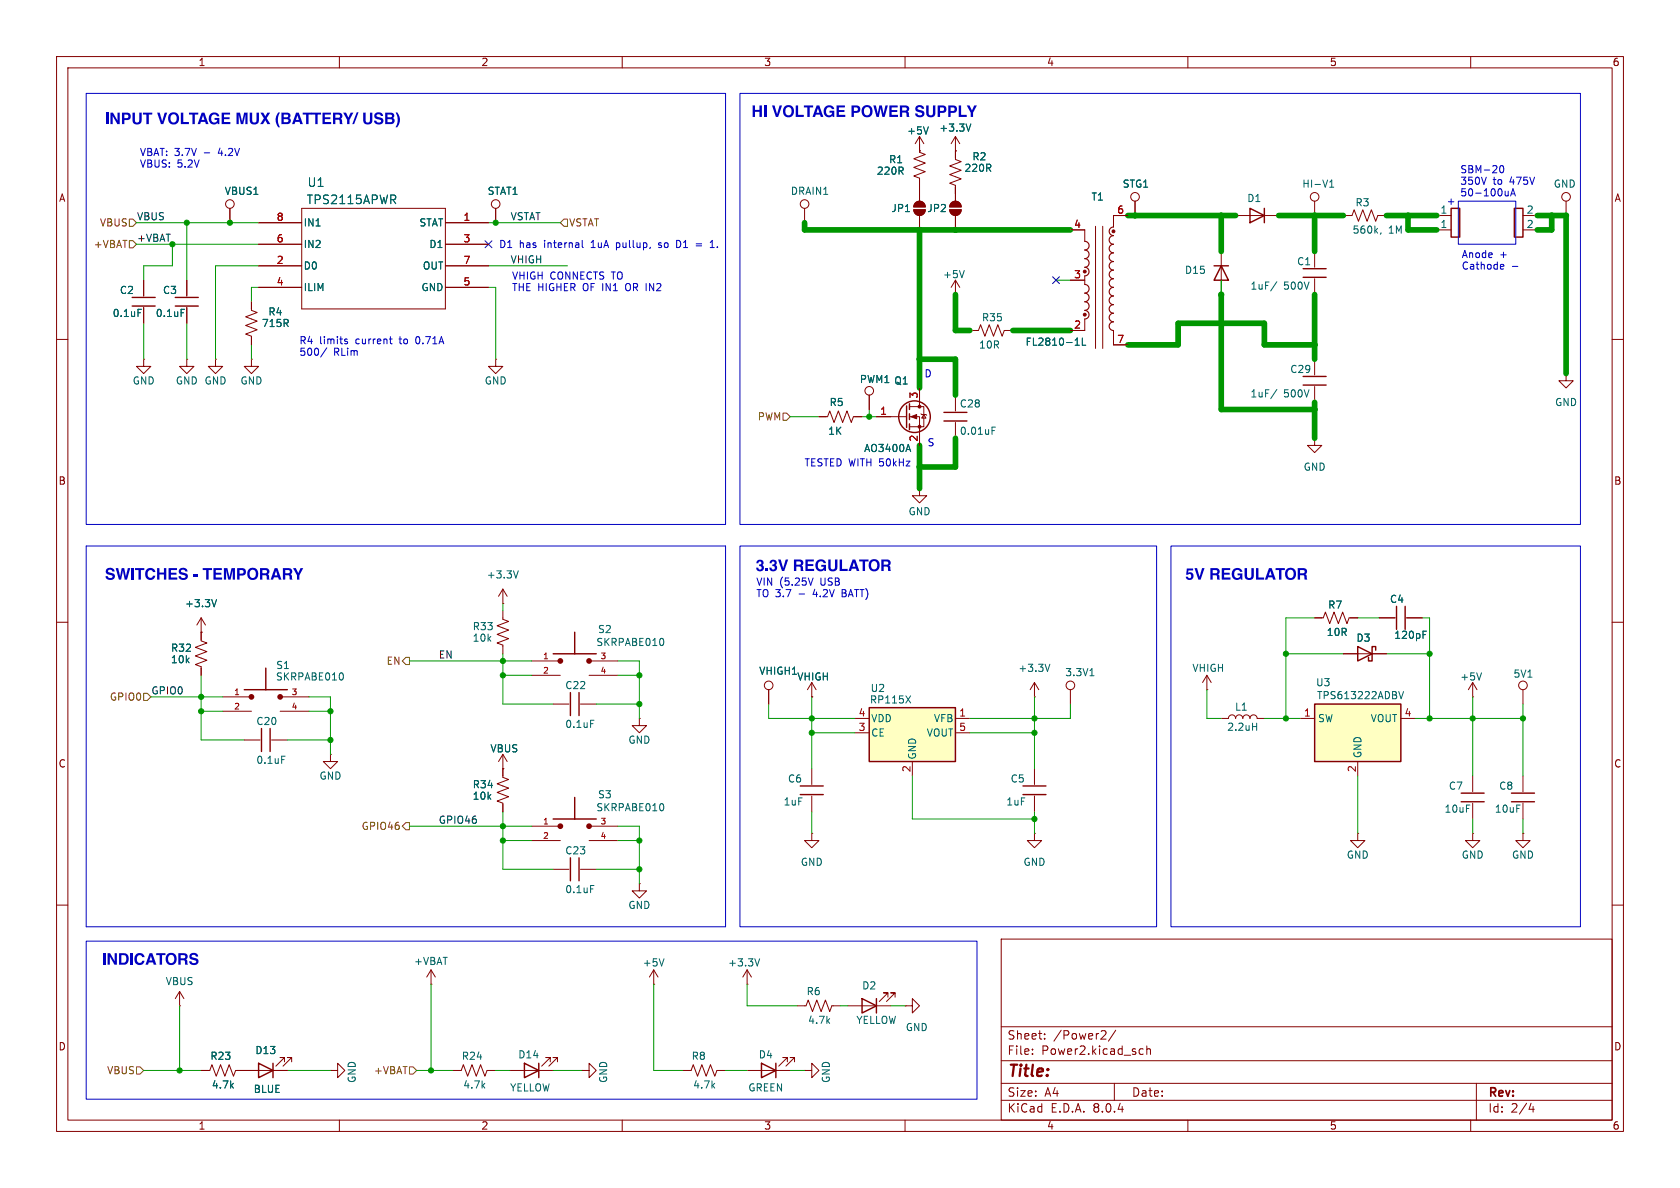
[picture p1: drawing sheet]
<svg xmlns="http://www.w3.org/2000/svg" width="297mm" height="210mm" viewBox="0 0 297 210" stroke-linecap="round" stroke-linejoin="round" font-family="sans-serif">
<g fill="none" stroke="#840000" stroke-width=".18">
<path d="M10 10h277v190h-277zM12 12h273v186h-273zM60 10v2M110 10v2M160 10v2M210 10v2M260 10v2M40.6 36.8v2.6M45.7 39.4h7.6M53.3 36.8h25.4v17.8h-25.4zM78.7 39.4h7.7M87.6 36.8v2.6"/>
<path d="M200.7 35.6v2.5M10 60h2M25.4 49.5v2.8M25.4 54.4v2.8M33 49.5v2.8M33 54.4v2.8M44.4 53.3v1.6l1.1 .3-2.1 .8 2.1 .8-2.1 .7 2.1 .8-2.1 .8 1 .3v1.6M45.7 47h7.6M45.7 43.2h7.6M45.7 50.8h7.6M78.7 47h7.7M78.7 43.2h7.7"/>
<path d="M78.7 50.8h7.7M215.9 44.5v7.6M285 60h2M25.4 63.5v1.3h1.3l-1.3 1.2-1.3-1.2h1.3M25.4 63.5h.1M33 63.5v1.3h1.3l-1.3 1.2-1.3-1.2h1.3M33 63.5h.1M38.1 63.5v1.3h1.3l-1.3 1.2-1.3-1.2h1.3M38.1 63.5h.1M44.4 63.5v1.3h1.3l-1.3 1.2-1.2-1.2h1.2M44.4 63.5h.1M87.6 63.5v1.3h1.3l-1.3 1.2-1.2-1.2h1.2"/>
<path d="M87.6 63.5h.1M232.4 77.5v1.2h1.3l-1.3 1.3-1.3-1.3h1.3M232.4 77.5h.1M10 110h2M88.9 108v1.5l1 .4-2 .7 2 .8-2 .7 2 .8-2 .8 1 .3v1.6M94 116.8h5.1M94 119.4h5.1M104.1 116.8h5.1M104.1 119.4h5.1M213.4 119.4l-.8 1.3M213.4 119.4v2.5M213.4 119.4l.7 1.3"/>
<path d="M232.4 109.2h1.5l.4-1 .8 2 .7-2 .8 2 .8-2 .7 2 .4-1h1.5M237.5 115.6h7.6M243.8 109.2h2.8M248.7 109.2h2.8M285 110h2M88.9 135.9h.1M88.9 133.4l-.8 1.2M88.9 133.4v2.5M88.9 133.4l.8 1.2M213.4 121.9h.1M10 160h2M285 160h2"/>
<path d="M177 166h108v32h-108zM60 198v2M110 198v2M160 198v2M177 194.5h108M177 191.5h108M177 187.5h108M177 181.5h108M182.5 186.3v.1M182.5 185.5v.1M184.7 183.6v.1M184.7 182.8v.1"/>
<path d="M194.9 182.2l.5 .1 .1 .3-.9 1.1h.9M197 191.5v3M197.2 182.1l-1.2 2M201.5 186.3h.6M201.5 185.5h.6M202.7 185.5l.3-.1 .3 .1 .1 .9M202.7 184.9v1.5M210 198v2M260 198v2M261 191.5v6.5M270.7 195l-.4 1.1h.9M271 195.6v1"/>
<circle cx="40.6" cy="36.1" r=".76"/>
<circle cx="87.6" cy="36.1" r=".76"/>
<circle cx="200.7" cy="34.8" r=".76"/>
</g>
<path d="M23.4 54.1h4M23.4 52.6h4M31 54.1h4.1M31 52.6h4.1M214.6 47h2.6M215.9 47l1.3 2.5h-2.6zM97.8 115.6h7.6M101.6 111.8v3.8M240 114.3l2.6 1.3-2.6 1.2zM243.2 114.9v-.6h-.6v2.5h-.7v-.6M246.9 107.2v4.1M248.4 107.2v4.1" fill="none" stroke="#840000" stroke-width=".25"/>
<path d="M24.4 54.7h.6M32 54.7h.6M117.2 112.9l.1 .4-.1 .8M251.6 112.2h.4M251.6 111.6h.6" fill="none" stroke="#006464" stroke-width=".18"/>
<g fill="none" stroke="#840000" stroke-width=".51">
<circle cx="99.1" cy="116.8" r=".25"/>
<circle cx="104.1" cy="116.8" r=".25"/>
</g>
<path d="M232.4 124.5h15.2v10.1h-15.2z" fill="#ffffc2"/>
<g fill="none" stroke="#840000" stroke-width=".25">
<path d="M160.3 71.8v3.8M160.8 71.4v1M160.8 73.2v1M160.8 74.9v1M166.9 72.9h4M166.9 74.4h4M47 118.1v3.8M43.2 121.9h7.6M46.2 128.8v4M47.8 128.8v4M232.4 124.5h15.2v10.1h-15.2zM258.3 141.7h4.1"/>
<path d="M258.3 140.2h4.1M267.2 141.7h4.1M267.2 140.2h4.1M45.7 188l2.6 1.2-2.6 1.3zM48.3 188v2.5M134.6 188l2.6 1.2-2.6 1.3zM137.2 188v2.5"/>
<circle cx="161.7" cy="73.7" r="2.79"/>
</g>
<g fill="none" stroke="#840000" stroke-width=".18">
<path d="M162.6 26.7h.1M162.6 24.1l-.8 1.3M162.6 24.1v2.6M162.6 24.1l.7 1.3M167.9 37.1h2a1.02 1.02 0 0 1-1 1 1.02 1.02 0 0 1-1-1zM168.2 35.9a1.02 1.02 0 0 1 1.1-.3 1.02 1.02 0 0 1 .6 1h-2zM168.9 24.1v4.1l1 .4-2 .7 2 .8-2 .8 2 .7-2 .8 1 .4v2.8M168.9 26.7h.1M168.9 38.1v2.5M168.9 24.1l-.8 1.3M168.9 24.1l.8 1.3M199.4 38.1h-2.6v2"/>
<path d="M168.9 52.1h.1M168.9 49.5v2.6M168.9 49.5l-.8 1.3M168.9 49.5l.8 1.3M171.4 58.4h1.6l.4-1 .7 2 .8-2 .7 2 .8-2 .8 2 .3-1h1.6M189.2 40.6h2.6v2.1M189.2 49.5h2.6M191.8 56.4v2h-2.6M191.8 48.8v1.5M193.7 40v21.6M194.9 40v21.6M196.8 58.4v2.6h2.6"/>
<path d="M153.7 69.9v2.5M154.9 73.7h5.4M160.8 73.7h1.8v5M160.8 71.9h2.5v3.5h-2.5M162.6 68.6v3.3M162.8 73.2l.1 .1h.8l.1 .1M163.3 73.3l.4 .6h-.8zM168.9 69.9v2.7M168.9 74.7v2.8M35.6 109.2v4.1l1 .4-2.1 .7 2.1 .8-2.1 .8 2.1 .7-2.1 .8 1.1 .4v1.5M35.6 111.8h.1M35.6 109.2l-.8 1.3"/>
<path d="M35.6 109.2l.7 1.3M88.9 106.7h.1M88.9 104.1v2.6M88.9 104.1l-.8 1.3M88.9 104.1l.8 1.3M39.4 123.2h5M39.4 125.7h5M43.2 130.8h2.8M48 130.8h2.8M49.5 123.2h5.1M49.5 125.7h5.1M58.4 133.4v1.2h1.3l-1.3 1.3-1.3-1.3h1.3"/>
<path d="M58.4 133.4h.1M88.9 135.9v1.5l1 .4-2 .8 2 .7-2 .8 2 .7-2 .8 1 .4v1.5M215.9 127h1.3a.64 .64 0 0 1 .6-.6 .64 .64 0 0 1 .6 .6 .64 .64 0 0 1 .7-.6 .64 .64 0 0 1 .6 .6 .64 .64 0 0 1 .6-.6 .64 .64 0 0 1 .7 .6 .64 .64 0 0 1 .6-.6 .64 .64 0 0 1 .6 .6h1.3M229.9 127h2.5M240 134.6v2.6M247.6 127h2.6M260.3 123.2h.1M260.3 120.7v2.5M260.3 137.2v2.8M260.3 120.7l-.7 1.2M260.3 120.7l.8 1.2M269.2 121.9v2.6"/>
<path d="M269.2 137.2v2.8M240 147.3v1.3h1.3l-1.3 1.3-1.2-1.3h1.2M240 147.3h.1M260.3 147.3v1.3h1.3l-1.3 1.3-1.2-1.3h1.2M260.3 147.3h.1M260.3 142v2.8M269.2 147.3v1.3h1.3l-1.3 1.3-1.2-1.3h1.2M269.2 147.3h.1M269.2 142v2.8M76.2 174h.1M76.2 171.5l-.8 1.2M76.2 171.5v2.5"/>
<path d="M76.2 171.5l.8 1.2M160 177.8h1.3v-1.3l1.3 1.3-1.3 1.3v-1.3M160 177.8h.1M43.2 189.2h7.6M50.3 187.7v-.8h-.8h.8l-1.5 1.6M51.6 187.7v-.8h-.8h.8l-1.6 1.6M58.4 189.2h1.3v-1.2l1.3 1.2-1.3 1.3v-1.3M58.4 189.2h.1M132.1 189.2h7.6M139.2 187.7v-.8h-.8h.8l-1.5 1.6M140.5 187.7v-.8h-.8h.8l-1.6 1.6"/>
<circle cx="153.7" cy="69.1" r=".76"/>
<circle cx="269.2" cy="121.2" r=".76"/>
</g>
<g fill="none" stroke="#006464" stroke-width=".18">
<path d="M164.1 22.4l-.4 1.3M171.6 21.9l-.4 1.3M170.5 47.8l-.5 1.3M190.3 59.9l.1-.1v1.2M191.3 59.8v1.2h.7M160.6 78.6l.4 1.2M175.4 76.1h.4M175.4 75.5h.6M190.1 61h.7M38.3 106l-.4 1.3M60.5 119l.2 .4-.2 .8M91.6 100.9l-.4 1.3"/>
<path d="M261.9 118.9l-.4 1.3M49.8 133.7h.6M221.4 128.4h.8M222.2 127.8v1.3M247.3 122.2l.4 1.3 .4-1.3"/>
</g>
<g fill="none" stroke="#840000" stroke-width=".51">
<circle cx="44.4" cy="123.2" r=".25"/>
<circle cx="49.5" cy="123.2" r=".25"/>
</g>
<path d="M191.8 54.9a.76 .76 0 0 1 .7 .7 .76 .76 0 0 1-.7 .8M191.8 50.3a.77 .77 0 0 1 .7 .8 .77 .77 0 0 1-.7 .7 .76 .76 0 0 1 .7 .8 .76 .76 0 0 1-.7 .7 .76 .76 0 0 1 .7 .8 .76 .76 0 0 1-.7 .8M191.8 42.7a.77 .77 0 0 1 .7 .7 .77 .77 0 0 1-.7 .8 .76 .76 0 0 1 .7 .8 .76 .76 0 0 1-.7 .7 .77 .77 0 0 1 .7 .8 .77 .77 0 0 1-.7 .8 .76 .76 0 0 1 .7 .7 .76 .76 0 0 1-.7 .8M196.8 53.8a.76 .76 0 0 0-.7 .8 .76 .76 0 0 0 .7 .8 .76 .76 0 0 0-.7 .7 .76 .76 0 0 0 .7 .8 .76 .76 0 0 0-.7 .8 .76 .76 0 0 0 .7 .7M196.8 41.7a.76 .76 0 0 0-.7 .7 .76 .76 0 0 0 .7 .8 .76 .76 0 0 0-.7 .7 .76 .76 0 0 0 .7 .8 .76 .76 0 0 0-.7 .8 .76 .76 0 0 0 .7 .7 .76 .76 0 0 0-.7 .8 .76 .76 0 0 0 .7 .8 .76 .76 0 0 0-.7 .7 .76 .76 0 0 0 .7 .8 .76 .76 0 0 0-.7 .7 .76 .76 0 0 0 .7 .8 .76 .76 0 0 0-.7 .8 .76 .76 0 0 0 .7 .7 .77 .77 0 0 0-.7 .8 .77 .77 0 0 0 .7 .8M196.8 40.1a.76 .76 0 0 0-.7 .8 .76 .76 0 0 0 .7 .7" fill="none" stroke="#840000" stroke-width=".2"/>
<g fill="#840000" stroke="#840000" stroke-width=".18">
<path d="M167.9 37.1h2a1.02 1.02 0 0 1-1 1 1.02 1.02 0 0 1-1-1z"/>
<path d="M168.2 35.9a1.02 1.02 0 0 1 1.1-.3 1.02 1.02 0 0 1 .6 1h-2z"/>
<path d="M161 73.7l1.1-.4v.7z"/>
<circle cx="191.8" cy="55.6" r=".25"/>
<circle cx="191.8" cy="48" r=".25"/>
<circle cx="196.8" cy="40.9" r=".25"/>
<circle cx="162.6" cy="75.4" r=".25"/>
<circle cx="162.6" cy="71.9" r=".25"/>
</g>
<path d="M153.7 125.1h15.2v9.5h-15.2z" fill="#ffffc2"/>
<g fill="none" stroke="#840000" stroke-width=".25">
<path d="M221 36.8l2.5 1.3-2.5 1.3zM223.5 36.8v2.6M256.5 36.8h1.6v5.1h-1.6zM267.7 36.8h1.5v5.1h-1.5zM230.4 47.5h4M230.4 49h4M230.4 66.5h4M230.4 68.1h4M100.8 122.4v4.1M102.4 122.4v4.1M141.5 138.9h4M153.7 125.1h15.2v9.5h-15.2z"/>
<path d="M180.8 138.9h4.1M97.8 144.8h7.6M100.8 151.6v4.1M101.6 141v3.8M102.4 151.6v4.1M141.5 140.5h4M180.8 140.5h4.1M152.4 176.5l2.5 1.3-2.5 1.3zM154.9 176.5v2.6M92.7 188l2.5 1.2-2.5 1.3zM95.2 188v2.5"/>
</g>
<g fill="none" stroke="#840000" stroke-width=".18">
<path d="M40.6 36.8v2.6M45.7 39.4h7.6M78.7 39.4h7.7M87.6 36.8v2.6M142.2 36.8v2.6M161.5 37.1h2.1a1.02 1.02 0 0 1-1 1 1.02 1.02 0 0 1-1.1-1zM161.8 35.9a1.02 1.02 0 0 1 1.1-.3 1.02 1.02 0 0 1 .7 1h-2.1zM162.6 25.4v1.5l1 .4-2.1 .8 2.1 .7-2.1 .8 2.1 .8-2.1 .7 1.1 .4v4.1M162.6 26.7h.1M162.6 38.1v2.5M168.9 26.7h.1M168.9 26.7v1.2"/>
<path d="M168.9 33v2.6M168.9 38.1v2.5M196.8 38.1h2.6M200.7 35.6v2.5M218.4 38.1h7.7M232.4 35.6v2.5M237.5 38.1h1.5l.4-1 .8 2 .7-2 .8 2 .7-2 .8 2 .4-1h1.5M254 38.1h2.5M269.2 38.1h2.6M276.9 35.6v2.5M25.4 49.5v2.8M25.4 54.4v2.8"/>
<path d="M33 49.5v2.8M33 54.4v2.8M44.4 53.3v1.3M44.4 59.7v1.3M45.7 47h7.6M45.7 43.2h7.6M45.7 50.8h7.6M78.7 47h7.7M78.7 43.2h7.7M78.7 50.8h7.7M189.2 40.6h2.6M189.2 58.4h2.6"/>
<path d="M189.2 49.5h2.6M232.4 44.5v2.7M232.4 49.3v2.8M254 40.6h2.5M269.2 40.6h2.6M144.8 73.7h1.5l.4-1.1 .7 2.1 .8-2.1 .8 2.1 .7-2.1 .8 2.1 .4-1h1.5M153.7 69.9v2.5M154.9 73.7h2.6M162.6 68.6v2.5M162.6 76.2v2.5M196.8 61h2.6M232.4 63.5v2.8"/>
<path d="M232.4 68.3v2.8M276.9 66v1.3h1.2l-1.2 1.3-1.3-1.3h1.3M276.9 66h.1M162.6 86.4v1.2h1.2l-1.2 1.3-1.3-1.3h1.3M162.6 86.4h.1M35.6 111.8h.1M35.6 111.8v1.2M35.6 118.1v1.3M232.4 109.2h1.3M237.5 115.6h2.5M238.8 109.2h1.2M242.6 115.6h2.5"/>
<path d="M243.8 109.2h2.8M248.7 109.2h2.8M88.9 135.9h.1M88.9 135.9v1.3M97.8 124.5h2.8M102.6 124.5h2.8M113 127v1.3h1.3l-1.3 1.2-1.2-1.2h1.2M113 127h.1M135.9 121.9v2.6M143.5 123.2h.1M143.5 120.7v2.5M143.5 135.9v2.8"/>
<path d="M143.5 120.7l-.8 1.2M143.5 120.7l.8 1.2M151.1 127h2.6M151.1 129.5h2.6M161.3 134.6v2.6M168.9 127h2.5M168.9 129.5h2.5M182.9 123.2h.1M182.9 120.7l-.8 1.2M182.9 120.7v2.5M182.9 135.9v2.8M182.9 120.7l.7 1.2"/>
<path d="M189.2 121.9v2.6M88.9 142.2v1.3M94 146.1h5.1M94 148.6h5.1M97.8 153.7h2.8M102.6 153.7h2.8M104.1 146.1h5.1M104.1 148.6h5.1M113 156.2v1.3h1.3l-1.3 1.3-1.2-1.3h1.2M113 156.2h.1M143.5 147.3v1.3h1.3l-1.3 1.3-1.3-1.3h1.3M143.5 147.3h.1"/>
<path d="M143.5 140.7v2.8M182.9 147.3v1.3h1.2l-1.2 1.3-1.3-1.3h1.3M182.9 147.3h.1M182.9 140.7v2.8M31.7 177.8h.1M31.7 175.3l-.7 1.2M31.7 175.3v2.5M31.7 175.3l.8 1.2M115.6 174h.1M115.6 171.5l-.8 1.2M115.6 171.5v2.5M115.6 171.5l.7 1.2"/>
<path d="M132.1 174h.1M132.1 171.5l-.8 1.2M132.1 171.5v2.5M132.1 171.5l.7 1.2M141 177.8h1.5l.4-1 .7 2 .8-2 .8 2 .7-2 .8 2 .4-1h1.5M149.9 177.8h7.6M157 176.3v-.8h-.8h.8l-1.6 1.5M158.2 176.3v-.8h-.7h.7l-1.5 1.5M35.6 189.2h1.5l.4-1 .7 2 .8-2 .8 2 .7-2 .8 2 .4-1h4M48.3 189.2h2.5M80 189.2h1.5l.4-1 .8 2 .7-2 .8 2 .8-2 .7 2 .4-1h1.5M90.2 189.2h7.6"/>
<path d="M97.3 187.7v-.8h-.8h.8l-1.5 1.6M98.6 187.7v-.8h-.8h.8l-1.6 1.6M102.9 189.2h1.2v-1.2l1.3 1.2-1.3 1.3v-1.3M102.9 189.2h.1M120.6 189.2h1.6l.4-1 .7 2 .8-2 .7 2 .8-2 .8 2 .3-1h1.6M142.2 189.2h1.3v-1.2l1.3 1.2-1.3 1.3v-1.3M142.2 189.2h.1"/>
<circle cx="142.2" cy="36.1" r=".76"/>
<circle cx="232.4" cy="34.8" r=".76"/>
<circle cx="276.9" cy="34.8" r=".76"/>
<circle cx="135.9" cy="121.2" r=".76"/>
<circle cx="189.2" cy="121.2" r=".76"/>
</g>
<g fill="none" stroke="#006464" stroke-width=".18">
<path d="M164.1 22.4l-.4 1.3M171.6 21.9l-.4 1.3M235.1 33.1h.7M235.1 32.2l.3-.4v1.3M24.4 54.7h.6M32 54.7h.6M190.3 59.9l.1-.1v1.2M191.3 59.8v1.2h.7M225.7 49.8l-1.1 1.6M244.1 41.2l-.1 .2M160.6 78.6l.4 1.2M190.1 61h.7"/>
<path d="M225.7 68.8l-1.1 1.7M38.3 106l-.4 1.3M185.6 117.4l-.4 1.3M192.7 119.5h.7M251.6 112.2h.4M251.6 111.6h.6M104.4 127.3h.6M160.1 123l.9 1.3M161 123l-.9 1.3M104.4 156.5h.6M117.2 142.1l.1 .4-.1 .8M117.4 169.5l-.4 1.3"/>
<path d="M134.3 169.5l-.4 1.3"/>
</g>
<g fill="#840000" stroke="#840000" stroke-width=".18">
<path d="M161.5 37.1h2.1a1.02 1.02 0 0 1-1 1 1.02 1.02 0 0 1-1.1-1z"/>
<path d="M161.8 35.9a1.02 1.02 0 0 1 1.1-.3 1.02 1.02 0 0 1 .7 1h-2.1z"/>
</g>
<g fill="none" stroke="#840000" stroke-width=".51">
<circle cx="99.1" cy="146" r=".25"/>
<circle cx="104.1" cy="146" r=".25"/>
</g>
<path d="M22.9 38.7h.6l.6 .7-.6 .6h-.6zM99.1 39.4l.6-.7h.6v1.3h-.6zM22.9 42.5h.6l.6 .7-.6 .6h-.6zM138.4 73h.7l.6 .7-.6 .6h-.7zM71.1 116.8l.7-.6h.6v1.3h-.6zM25.4 122.6h.6l.7 .6-.7 .6h-.6zM71.1 146.1l.7-.7h.6v1.3h-.6zM24.1 188.6h.7l.6 .6-.6 .7h-.7zM72.4 188.6h.6l.7 .6-.7 .7h-.6z" fill="none" stroke="#725600" stroke-width=".18"/>
<g fill="none" stroke="#0000c2" stroke-width=".18">
<path d="M15.2 16.5h113.1v76.2h-113.1zM130.8 16.5h148.6v76.2h-148.6zM257.8 35.6h10.2v7.6h-10.2zM265.2 29.4l.2-.1a.68 .68 0 0 1 .5 .6 .68 .68 0 0 1-.5 .6l-.2-.1-.1-.3zM266.6 33.8v.8M266.6 34.5l-.3 .1M267.1 34.6l.4-1.2 .4 1.2M267.2 34.3h.6M61 60h.4M68.8 59.9h.5M102.9 42.5v1.1l.2 .2M116.4 43.7l.1 .1"/>
<path d="M116.6 42.9l-.2 .2 .2 .2M120.1 42.6l-.5-.1v1.3l.5-.1M123.1 43.1h.9M123.1 43.5h.9M125.6 43.8h.7M125.7 42.8l.2-.3v1.3M265.4 46.7l.4 .1 .1 .2-.6 .2M265.8 47.5l-.4 .1M267.4 47.1h.9M57.8 61.5l-1.1 1.6M61 60.3l.5 .2-.1 .2-.4 .1M69 60.6l.3 .2"/>
<path d="M15.2 96.5h113.1v67.3h-113.1zM130.8 96.5h73.7v67.3h-73.7zM207 96.5h72.4v67.3h-72.4zM143.7 102.2l-.4 1.2M15.2 166.4h157.5v27.9h-157.5z"/>
</g>
<g fill="none" stroke="#009600" stroke-width=".18">
<path d="M24.1 39.4h21.6M33 39.4v10.1M86.4 39.4h12.7M162.6 25.4v1.3M168.9 33v1.3M24.1 43.2h21.6M25.4 57.2v6.3M30.5 43.2v3.8h-5.1v2.5M33 57.2v6.3M45.7 47h-7.6v16.5M45.7 50.8h-1.3v2.5M86.4 47h13.9"/>
<path d="M86.4 50.8h1.2v12.7M160 40.6h2.6M166.4 40.6h2.5M186.7 49.5h2.5M215.9 49.5v2.6M44.4 61v2.5M139.7 73.7h5.1M152.4 73.7h2.5M153.7 72.4v1.3M35.6 119.4v11.4h7.6M72.4 116.8h21.6M88.9 106.7v1.3"/>
<path d="M88.9 115.6v8.9h8.9M88.9 119.4h5.1M109.2 116.8h3.8v10.2M109.2 119.4h3.8M227.3 115.6h10.2M232.4 109.2h-5.1v17.8M240 109.2h3.8M245.1 115.6h7.6M251.5 109.2h1.2v17.8M26.7 123.2h12.7M35.6 125.7h3.8M50.8 130.8h7.6"/>
<path d="M54.6 123.2h3.8v10.2M54.6 125.7h3.8M105.4 124.5h7.6M135.9 124.5v2.5h15.2M143.5 129.5h7.6M143.5 123.2v12.7M161.3 137.2v7.6h21.6M171.4 129.5h11.5M182.9 123.2v12.7M189.2 124.5v2.5h-17.8M213.4 121.9v5.1h2.5M223.5 127h6.4"/>
<path d="M240 137.2v10.1M250.2 127h19M260.3 123.2v14M269.2 124.5v12.7M72.4 146.1h21.6M88.9 143.5v10.2h8.9M88.9 148.6h5.1M105.4 153.7h7.6M109.2 148.6h3.8M109.2 146.1h3.8v10.1M143.5 143.5v3.8M182.9 143.5v3.8"/>
<path d="M260.3 144.8v2.5M269.2 144.8v2.5M31.7 177.8v11.4M76.2 174v15.2M115.6 174v15.2h5M132.1 174v3.8h8.9M148.6 177.8h1.3M157.5 177.8h2.5M25.4 189.2h10.2M50.8 189.2h7.6M73.7 189.2h6.3M87.6 189.2h2.6"/>
<path d="M97.8 189.2h5.1M128.3 189.2h3.8M139.7 189.2h2.5"/>
</g>
<g fill="none" stroke="#009600" stroke-width="1">
<path d="M142.2 39.4v1.2h47M199.4 38.1h19M215.9 38.1v6.4M226.1 38.1h11.4M232.4 38.1v6.4M245.1 38.1h8.9M248.9 38.1v2.5h5.1M271.8 38.1h5.1v27.9M274.3 38.1v2.5h-2.5M162.6 40.6v28M168.9 52.1v6.3h2.5M179.1 58.4h10.1"/>
<path d="M215.9 52.1v20.3h16.5M232.4 52.1v11.4M162.6 78.7v7.7M162.6 63.5h6.3v6.4M168.9 77.5v5.1h-6.3M199.4 61h8.9v-3.8h15.2v3.8h8.9M232.4 71.1v6.4"/>
</g>
<path d="M85.8 42.6l1.2 1.2M87 42.6l-1.2 1.2M186.1 48.9l1.2 1.2M187.3 48.9l-1.2 1.2" fill="none" stroke="#000084" stroke-width=".18"/>
<g fill="#009600" stroke="#009600" stroke-width=".18">
<circle cx="227.3" cy="127" r=".46"/>
<circle cx="227.3" cy="115.6" r=".46"/>
<circle cx="269.2" cy="127" r=".46"/>
<circle cx="260.3" cy="127" r=".46"/>
<circle cx="252.7" cy="115.6" r=".46"/>
<circle cx="252.7" cy="127" r=".46"/>
<circle cx="113" cy="153.7" r=".46"/>
<circle cx="113" cy="124.5" r=".46"/>
<circle cx="113" cy="119.4" r=".46"/>
<circle cx="143.5" cy="127" r=".46"/>
<circle cx="248.9" cy="38.1" r=".46"/>
<circle cx="276.9" cy="38.1" r=".46"/>
<circle cx="274.3" cy="38.1" r=".46"/>
<circle cx="215.9" cy="38.1" r=".46"/>
<circle cx="215.9" cy="52.1" r=".46"/>
<circle cx="232.4" cy="38.1" r=".46"/>
<circle cx="232.4" cy="72.4" r=".46"/>
<circle cx="232.4" cy="61" r=".46"/>
<circle cx="182.9" cy="144.8" r=".46"/>
<circle cx="182.9" cy="129.5" r=".46"/>
<circle cx="182.9" cy="127" r=".46"/>
<circle cx="200.7" cy="38.1" r=".46"/>
<circle cx="40.6" cy="39.4" r=".46"/>
<circle cx="33" cy="39.4" r=".46"/>
<circle cx="30.5" cy="43.2" r=".46"/>
<circle cx="58.4" cy="130.8" r=".46"/>
<circle cx="31.7" cy="189.2" r=".46"/>
<circle cx="76.2" cy="189.2" r=".46"/>
<circle cx="113" cy="148.6" r=".46"/>
<circle cx="88.9" cy="148.6" r=".46"/>
<circle cx="143.5" cy="129.5" r=".46"/>
<circle cx="88.9" cy="146.1" r=".46"/>
<circle cx="153.7" cy="73.7" r=".46"/>
<circle cx="162.6" cy="82.6" r=".46"/>
<circle cx="168.9" cy="40.6" r=".46"/>
<circle cx="162.6" cy="40.6" r=".46"/>
<circle cx="162.6" cy="63.5" r=".46"/>
<circle cx="88.9" cy="119.4" r=".46"/>
<circle cx="88.9" cy="116.8" r=".46"/>
<circle cx="35.6" cy="125.7" r=".46"/>
<circle cx="58.4" cy="125.7" r=".46"/>
<circle cx="35.6" cy="123.2" r=".46"/>
<circle cx="87.6" cy="39.4" r=".46"/>
</g>
<g font-size="2.8" fill="#0000c2">
<text x="18.5" y="22.3">INPUT VOLTAGEMUX (BATTERY/USB)</text>
<text x="132.8" y="21">HI VOLTAGEPOWER SUPPLY</text>
<text x="133.6" y="101.3">3.3V REGULATOR</text>
<text x="18.5" y="102.8">SWITCHES - TEMPORARY</text>
<text x="209.5" y="102.8">5V REGULATOR</text>
<text x="18" y="170.9">INDICATORS</text>
</g>
<text font-size="2.8" fill="#840000" x="178" y="190.9">Title:</text>
<g font-size="2.1" fill="#006464">
<text x="54.3" y="33.2">U1</text>
<text x="54.1" y="36.3">TPS2115APWR</text>
</g>
<g font-size="2.1" fill="#840000">
<text x="178" y="184">Sheet:</text>
<text x="186.2" y="184">/Power2/</text>
<text x="178" y="186.7">File:</text>
<text x="184.1" y="186.7">Power2.kicad_sch</text>
<text x="178" y="196.9">KiCad</text>
<text x="178" y="194.1">Size:</text>
<text x="184.7" y="194.1">A4</text>
<text x="185.7" y="196.9">E.D.A.</text>
<text x="193.3" y="196.9">8.0.4</text>
<text x="200" y="194.1">Date:</text>
<text x="263" y="194.3">Rev:</text>
<text x="263" y="196.9">Id:</text>
<text x="267.1" y="196.9">2/4</text>
</g>
<g font-size="1.8" fill="#840000">
<text x="35" y="11.9">1</text>
<text x="85" y="11.9">2</text>
<text x="135" y="11.9">3</text>
<text x="185" y="11.9">4</text>
<text x="235" y="11.9">5</text>
<text x="285" y="11.9">6</text>
<text x="10.3" y="35.9">A</text>
<text x="285.3" y="35.9">A</text>
<text x="10.3" y="85.9">B</text>
<text x="285.3" y="85.9">B</text>
<text x="10.3" y="135.9">C</text>
<text x="285.3" y="135.9">C</text>
<text x="10.3" y="185.9">D</text>
<text x="285.3" y="185.9">D</text>
<text x="35" y="199.9">1</text>
<text x="85" y="199.9">2</text>
<text x="135" y="199.9">3</text>
<text x="185" y="199.9">4</text>
<text x="235" y="199.9">5</text>
<text x="285" y="199.9">6</text>
</g>
<g font-size="1.8" fill="#006464">
<text x="160.3" y="24">+5V</text>
<text x="166" y="23.5">+3.3V</text>
<text x="157.1" y="29.1">R1</text>
<text x="171.8" y="28.5">R2</text>
<text x="39.6" y="34.6">VBUS1</text>
<text x="86.1" y="34.6">STAT1</text>
<text x="139.7" y="34.6">DRAIN1</text>
<text x="154.9" y="31.1">220R</text>
<text x="170.4" y="30.6">220R</text>
<text x="192.9" y="35.7">T1</text>
<text x="198.4" y="33.4">STG1</text>
<text x="220.4" y="35.9">D1</text>
<text x="230.1" y="33.4">HI-V1</text>
<text x="274.6" y="33.4">GND</text>
<text x="53.6" y="40.2">IN1</text>
<text x="74" y="40.2">STAT</text>
<text x="157.5" y="37.7">JP1</text>
<text x="163.8" y="37.7">JP2</text>
<text x="239" y="41.5">560k,</text>
<text x="239.5" y="36.7">R3</text>
<text x="245.5" y="41.5">1M</text>
<text x="254.6" y="40.4">1</text>
<text x="254.6" y="37.8">1</text>
<text x="269.8" y="40.4">2</text>
<text x="269.8" y="37.8">2</text>
<text x="53.6" y="47.9">D0</text>
<text x="53.6" y="44">IN2</text>
<text x="74.7" y="47.9">OUT</text>
<text x="75.8" y="44">D1</text>
<text x="229.2" y="47.1">C1</text>
<text x="21.1" y="52.2">C2</text>
<text x="28.7" y="52.2">C3</text>
<text x="53.6" y="51.7">ILIM</text>
<text x="74.4" y="51.7">GND</text>
<text x="166.6" y="49.4">+5V</text>
<text x="209.4" y="48.6">D15</text>
<text x="221" y="51.4">1uF/</text>
<text x="226.9" y="51.4">500V</text>
<text x="19.8" y="56.2">0.1uF</text>
<text x="27.4" y="56.2">0.1uF</text>
<text x="46.2" y="58">715R</text>
<text x="47.3" y="56">R4</text>
<text x="173.5" y="57">R35</text>
<text x="173" y="61.8">10R</text>
<text x="181.2" y="61.3">FL2810-1L</text>
<text x="23.4" y="68.2">GND</text>
<text x="31" y="68.2">GND GND</text>
<text x="42.4" y="68.2">GND</text>
<text x="85.6" y="68.2">GND</text>
<text x="146.6" y="72">R5</text>
<text x="151.9" y="67.9">PWM1 Q1</text>
<text x="221" y="70.5">1uF/</text>
<text x="226.9" y="70.5">500V</text>
<text x="228" y="66.1">C29</text>
<text x="274.8" y="72">GND</text>
<text x="146.3" y="77.1">1K</text>
<text x="169.6" y="72.2">C28</text>
<text x="169.6" y="77.1">0.01uF</text>
<text x="152.7" y="80.1">AO3400A</text>
<text x="230.4" y="83.4">GND</text>
<text x="160.5" y="91.3">GND</text>
<text x="32.6" y="107.5">+3.3V</text>
<text x="86" y="102.5">+3.3V</text>
<text x="234.7" y="107.8">R7</text>
<text x="245.6" y="106.8">C4</text>
<text x="83.5" y="113.6">10k</text>
<text x="83.5" y="111.6">R33</text>
<text x="105.6" y="112.1">S2</text>
<text x="234.5" y="112.6">10R</text>
<text x="239.7" y="113.6">D3</text>
<text x="246.4" y="113.1">120pF</text>
<text x="30.1" y="117.4">10k</text>
<text x="30.1" y="115.4">R32</text>
<text x="48.7" y="118.5">S1</text>
<text x="105.3" y="114.4">SKRPABE010</text>
<text x="134.1" y="119.5">VHIGH1</text>
<text x="179.9" y="119">+3.3V</text>
<text x="188.2" y="119.7">3.3V1</text>
<text x="210.7" y="119">VHIGH</text>
<text x="267.5" y="120">5V1</text>
<text x="48.7" y="120.5">SKRPABE010</text>
<text x="99.8" y="122">C22</text>
<text x="140.9" y="120.5">VHIGH</text>
<text x="153.7" y="124.6">RP115X</text>
<text x="153.8" y="122.5">U2</text>
<text x="218.2" y="125.8">L1</text>
<text x="232.6" y="121.5">U3</text>
<text x="232.7" y="123.8">TPS613222ADBV</text>
<text x="258.1" y="120.5">+5V</text>
<text x="45.2" y="128.4">C20</text>
<text x="99.8" y="128.9">0.1uF</text>
<text x="111" y="131.7">GND</text>
<text x="153.9" y="130.4">CE</text>
<text x="153.9" y="127.9">VDD</text>
<text x="163.7" y="130.4">VOUT</text>
<text x="165" y="127.9">VFB</text>
<text x="216.9" y="129.4">2.2uH</text>
<text x="232.9" y="127.9">SW</text>
<text x="242.2" y="127.9">VOUT</text>
<text x="45.2" y="135.2">0.1uF</text>
<text x="86.6" y="133.2">VBUS</text>
<text x="162.2" y="134.4" transform="rotate(-90 162.2 134.4)">GND</text>
<text x="240.9" y="134.1" transform="rotate(-90 240.9 134.1)">GND</text>
<text x="56.4" y="138">GND</text>
<text x="83.5" y="141.6">10k</text>
<text x="83.5" y="139.5">R34</text>
<text x="105.3" y="143.6">SKRPABE010</text>
<text x="105.6" y="141.3">S3</text>
<text x="138.4" y="142.6">1uF</text>
<text x="139.2" y="138.5">C6</text>
<text x="177.8" y="142.6">1uF</text>
<text x="178.6" y="138.5">C5</text>
<text x="255.3" y="143.9">10uF</text>
<text x="256" y="139.8">C7</text>
<text x="264.2" y="143.9">10uF</text>
<text x="264.9" y="139.8">C8</text>
<text x="99.8" y="151.2">C23</text>
<text x="141.5" y="153.3">GND</text>
<text x="180.8" y="153.3">GND</text>
<text x="238" y="152">GND</text>
<text x="258.3" y="152">GND</text>
<text x="267.2" y="152">GND</text>
<text x="99.8" y="158.1">0.1uF</text>
<text x="111" y="160.9">GND</text>
<text x="73.1" y="170.8">+VBAT</text>
<text x="113.5" y="171">+5V</text>
<text x="128.6" y="171">+3.3V</text>
<text x="29.2" y="174.3">VBUS</text>
<text x="142.5" y="176.1">R6</text>
<text x="152.3" y="175.1">D2</text>
<text x="142.8" y="181.2">4.7k</text>
<text x="151.3" y="181.2">YELLOW</text>
<text x="160" y="182.5">GND</text>
<text x="37.1" y="187.6">R23</text>
<text x="45" y="186.5">D13</text>
<text x="63.1" y="191.5" transform="rotate(-90 63.1 191.5)">GND</text>
<text x="81.5" y="187.6">R24</text>
<text x="91.5" y="187.3">D14</text>
<text x="107.5" y="191.5" transform="rotate(-90 107.5 191.5)">GND</text>
<text x="122.2" y="187.6">R8</text>
<text x="134" y="187.3">D4</text>
<text x="146.9" y="191.5" transform="rotate(-90 146.9 191.5)">GND</text>
<text x="37.3" y="192.6">4.7k</text>
<text x="44.8" y="193.4">BLUE</text>
<text x="81.8" y="192.6">4.7k</text>
<text x="90.1" y="193.1">YELLOW</text>
<text x="122.4" y="192.6">4.7k</text>
<text x="132.2" y="193.1">GREEN</text>
</g>
<g font-size="1.8" fill="#0000c2">
<text x="24.6" y="27.8">VBAT: 3.7V</text>
<text x="24.6" y="29.8">VBUS:</text>
<text x="31.3" y="29.8">5.2V</text>
<text x="36.1" y="27.8">-</text>
<text x="38.9" y="27.8">4.2V</text>
<text x="258.1" y="30.8">SBM-20</text>
<text x="258.1" y="32.9">350V</text>
<text x="258.1" y="34.9">50-100uA</text>
<text x="264" y="32.9">to</text>
<text x="267" y="32.9">475V</text>
<text x="255.7" y="36.4">+</text>
<text x="88.1" y="44">D1</text>
<text x="91.8" y="44">has</text>
<text x="96.3" y="44">internal</text>
<text x="104.8" y="44">1uA</text>
<text x="109.4" y="44">pullup,</text>
<text x="117.1" y="44">so</text>
<text x="120.4" y="44">D1</text>
<text x="124.1" y="44">=</text>
<text x="126.8" y="44">1.</text>
<text x="258.3" y="45.8">Anode</text>
<text x="258.3" y="47.9">Cathode</text>
<text x="265.1" y="45.8">+</text>
<text x="90.4" y="49.6">VHIGH CONNECTS TO</text>
<text x="90.4" y="51.7">THE HIGHER</text>
<text x="103.2" y="51.7">OF IN1</text>
<text x="111.1" y="51.7">OR IN2</text>
<text x="52.8" y="61.1">R4</text>
<text x="52.8" y="63.1">500/</text>
<text x="56.5" y="61.1">limits</text>
<text x="59" y="63.1">RLim</text>
<text x="63" y="61.1">current</text>
<text x="70.9" y="61.1">to</text>
<text x="74" y="61.1">0.71A</text>
<text x="163.3" y="66.9">D</text>
<text x="142.1" y="82.7">TESTED WITH 50kHz</text>
<text x="163.9" y="79.1">S</text>
<text x="133.6" y="103.7">VIN</text>
<text x="133.6" y="105.8">TO 3.7</text>
<text x="137.8" y="103.7">(5.25V</text>
<text x="141.3" y="105.8">-</text>
<text x="144" y="105.8">4.2V</text>
<text x="145.1" y="103.7">USB</text>
<text x="149.3" y="105.8">BATT)</text>
</g>
<g font-size="1.8" fill="#725600">
<text x="17.6" y="40.2">VBUS</text>
<text x="100.5" y="40.2">VSTAT</text>
<text x="16.5" y="44">+VBAT</text>
<text x="133.9" y="74.5">PWM</text>
<text x="68.2" y="117.7">EN</text>
<text x="19.3" y="124.1">GPIO0</text>
<text x="63.8" y="146.9">GPIO46</text>
<text x="18.8" y="190.1">VBUS</text>
<text x="66" y="190.1">+VBAT</text>
</g>
<g font-size="1.8" fill="#0f0f0f">
<text x="24.1" y="39">VBUS</text>
<text x="90.2" y="39">VSTAT</text>
<text x="24.1" y="42.8">+VBAT</text>
<text x="90.2" y="46.6">VHIGH</text>
<text x="77.5" y="116.5">EN</text>
<text x="26.7" y="122.8">GPIO0</text>
<text x="77.5" y="145.7">GPIO46</text>
</g>
<g font-size="1.8" fill="#a90000">
<text x="48.8" y="39.1">8</text>
<text x="81.8" y="39.1">1</text>
<text x="189.8" y="40.4">4</text>
<text x="197.4" y="37.8">6</text>
<text x="48.8" y="46.7">2</text>
<text x="48.8" y="42.9">6</text>
<text x="81.8" y="42.9">3</text>
<text x="81.8" y="46.7">7</text>
<text x="48.8" y="50.5">4</text>
<text x="81.8" y="50.5">5</text>
<text x="189.8" y="49.3">3</text>
<text x="189.8" y="58.2">2</text>
<text x="197.4" y="60.7">7</text>
<text x="162.3" y="70.6" transform="rotate(-90 162.3 70.6)">3</text>
<text x="155.5" y="73.4">1</text>
<text x="162.3" y="78.2" transform="rotate(-90 162.3 78.2)">2</text>
<text x="151.7" y="129.3">3</text>
<text x="151.7" y="126.7">4</text>
<text x="169.5" y="126.7">1</text>
<text x="169.5" y="129.3">5</text>
<text x="230.4" y="126.7">1</text>
<text x="248.2" y="126.7">4</text>
<text x="161" y="136.6" transform="rotate(-90 161 136.6)">2</text>
<text x="239.8" y="136.6" transform="rotate(-90 239.8 136.6)">2</text>
</g>
<g font-size="1.4" fill="#a90000">
<text x="95.9" y="116.6">1</text>
<text x="95.9" y="119.1">2</text>
<text x="106.1" y="116.6">3</text>
<text x="106.1" y="119.1">4</text>
<text x="41.3" y="122.9">1</text>
<text x="41.3" y="125.5">2</text>
<text x="51.5" y="122.9">3</text>
<text x="51.5" y="125.5">4</text>
<text x="95.9" y="145.8">1</text>
<text x="95.9" y="148.3">2</text>
<text x="106.1" y="145.8">3</text>
<text x="106.1" y="148.3">4</text>
</g>
</svg>
